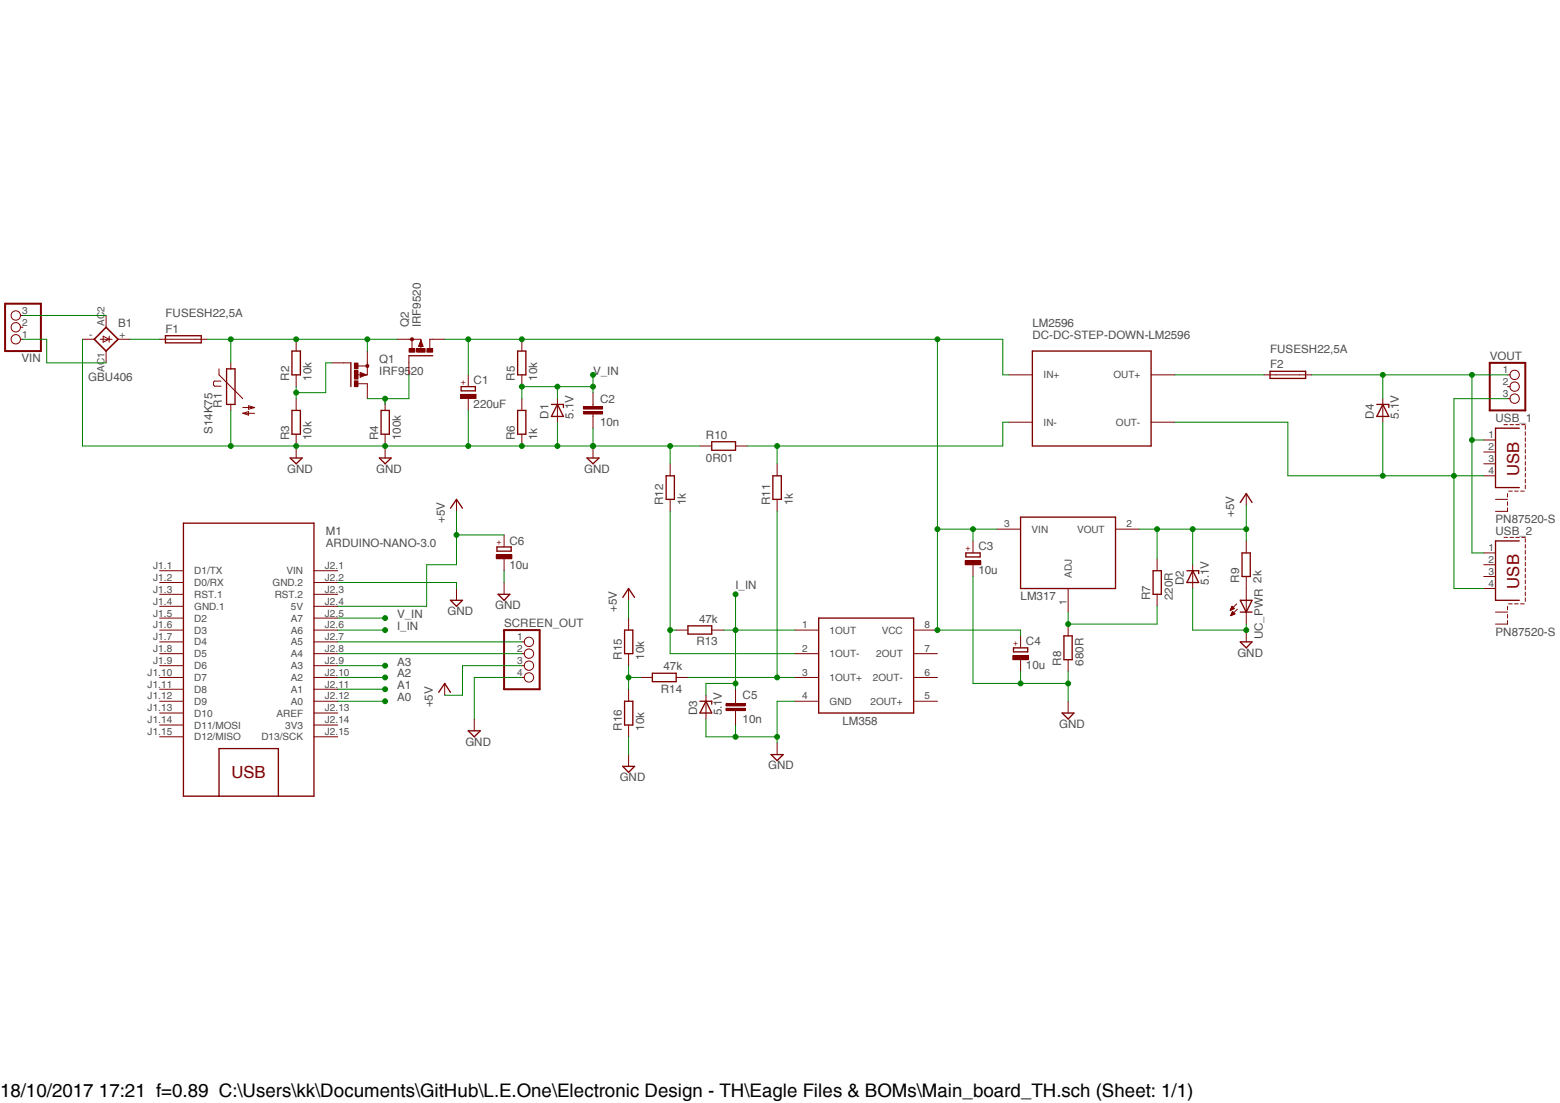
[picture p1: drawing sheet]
<svg xmlns="http://www.w3.org/2000/svg" width="297mm" height="210mm" viewBox="0 0 297 210" stroke-linecap="round" stroke-linejoin="round" font-family="sans-serif">
<path d="M0 53.1l297.1 98.7M297.1 53.1l-297.1 98.7" fill="none" stroke="#fff" stroke-width=".19"/>
<path d="M20.2 62.3l2.3 2.3-2.3 2.2-2.3-2.2z" fill="none" stroke="#800000" stroke-width=".3"/>
<path d="M15.7 64.6h2.2M19.1 64.6h2.2M19.6 64l1.2 .6-1.2 .6zM20.2 60.1v2.2M20.2 66.8v2.3M20.8 64v1.2M22.5 64.6h2.2M111.1 78.4h3.6v.4h-3.6zM111.1 77.5h3.6v.4h-3.6zM112.9 74.8v2.7M112.9 78.8v2.7" fill="none" stroke="#800000" stroke-width=".19"/>
<path d="M111.1 78.6h3.6M111.1 77.7h3.6" fill="none" stroke="#800000" stroke-width=".42"/>
<path d="M87.8 73.6h2.7v.8h-2.7z" fill="none" stroke="#800000" stroke-width=".25"/>
<path d="M87.7 75.1h2.9v.8h-2.9z" fill-rule="evenodd" fill="#800000"/>
<g fill="none" stroke="#800000" stroke-width=".19">
<path d="M3.9 64.6h.5M3.9 62.3h.5M3.9 60.1h.5M41.7 70.2v1.2l4.5 4.5M42.1 72.6h-1.2l-.3 .2v.5l.3 .2h1.2M43.9 69.1v1.1M43.9 77v1.1M46.2 78.7h2.3M46.2 78.7l1.1-.3v.6zM46.2 77.6h2.3M47.3 77.3l1.2 .3-1.2 .3zM73.3 75.9v2.2"/>
<path d="M87.7 75.1h2.9v.8h-2.9zM89.2 71.4v2.2M89.2 75.9v2.2M106.1 75.9v4.5M240.7 71.4h9M287 71.4h.5M287 73.6h.5M287 75.9h.5M56.4 84.9v2.3M73.3 82.7v4.5M86.9 95.1v2.3M237.3 94v2.2"/>
<path d="M96 110.9v2.3M203.4 133.5v2.3"/>
<circle cx="3" cy="62.3" r=".89"/>
<circle cx="3" cy="60.1" r=".89"/>
<circle cx="3" cy="64.6" r=".89"/>
<circle cx="288.4" cy="71.4" r=".89"/>
<circle cx="288.4" cy="73.6" r=".89"/>
<circle cx="288.4" cy="75.9" r=".89"/>
</g>
<path d="M43.1 70.2h1.6v6.8h-1.6zM72.6 78.1h1.5v4.6h-1.5zM105 77h2.3v.6M106.1 77l1.2 2.3h-2.3zM241.8 70.7h6.8v1.4h-6.8zM55.2 87.2h2.3l-1.1 1.1zM72.2 87.2h2.3l-1.2 1.1zM85.8 96.8l1.1-1.7 1.2 1.7M236.1 95.7l1.2-1.7 1.1 1.7M94.6 104.1h2.7v.8h-2.7zM94.8 113.2h2.3l-1.1 1.1zM202.2 135.8h2.3l-1.1 1.1z" fill="none" stroke="#800000" stroke-width=".25"/>
<path d="M1 57.8h6.8v9h-6.8zM283.6 69.1h6.8v9h-6.8z" fill="none" stroke="#800000" stroke-width=".38"/>
<path d="M94.5 105.6h3v.8h-3z" fill-rule="evenodd" fill="#800000"/>
<g fill="none" stroke="#800000" stroke-width=".19">
<path d="M65.4 69.1h1.4M67.9 71.4h.8M68.2 73.1h1.7v.5M68.2 69.7h1.7M68.6 70.9l1.1 .5-1.1 .4zM69.9 69.1v2.3h-.2M99.4 64.6v2.2M99.4 71.4v2.2M99.4 75.9v2.2M263.3 75.9v4.5M99.4 82.7v2.2M133.3 84.9h2.2"/>
<path d="M140 84.9h2.3M94.5 105.6h3v.8h-3zM96 101.9v2.2M96 106.4v2.3M189.8 100.8h4.5M203.4 112.1v4.4M203.4 118.8v2.3M212.4 100.8h4.5M220.3 106.4v2.3M220.3 113.2v2.2M227.1 107.5v4.6M234.2 116.2h.1"/>
<path d="M234.3 116.1h.1M234.3 116.1h.3M234.3 116h.5M234.4 115.9h.5M234.4 117.2h.1M234.4 117.1h.2M234.4 115.8h.5M234.4 117.1h.3M234.4 115.7h.4M234.4 117h.5M234.5 115.6h.2M234.5 116.9h.6"/>
<path d="M234.5 116.8h.6M234.5 115.5h.1M234.5 116.8h.5M234.6 115.4l.4 .5-.8 .3zM234.6 116.7h.3M234.6 116.6h.3M234.6 116.5h.2M234.7 116.5l.4 .4-.8 .3zM234.7 116.5h.1M235.5 115l-1.3 1.2M235.6 116l-1.3 1.2M237.3 103v2.3"/>
<path d="M237.3 109.8v9M237.3 120v2.2M84.7 130.1v2.3M90.3 136.9v2.2M99.4 122.2h.4M99.4 124.5h.4M99.4 126.7h.4M99.4 129h.4M203.4 125.6v2.2M148 141.4v2.3"/>
<circle cx="100.7" cy="124.5" r=".89"/>
<circle cx="100.7" cy="129" r=".89"/>
<circle cx="100.7" cy="122.2" r=".89"/>
<circle cx="100.7" cy="126.7" r=".89"/>
</g>
<path d="M96 120h6.7v11.2h-6.7z" fill="none" stroke="#800000" stroke-width=".38"/>
<g fill="none" stroke="#800000" stroke-width=".25">
<path d="M66.8 69.1v4.5M98.6 66.8h1.5v4.6h-1.5zM98.6 78.1h1.5v4.6h-1.5zM262.1 77h2.3v.6M263.3 77l1.1 2.3h-2.3zM135.5 84.1h4.5v1.6h-4.5zM194.3 98.5h18.1v13.6h-18.1zM219.5 108.7h1.6v4.5h-1.6zM226 108.7h2.2v.5M227.1 108.7l1.1 2.2h-2.2zM236.1 114.3h2.3l-1.1 2.2zM236.1 116.5h2.3"/>
<path d="M236.5 105.3h1.5v4.5h-1.5zM83.5 131.8l1.2-1.7 1.1 1.7M89.2 139.1h2.2l-1.1 1.2zM202.6 121.1h1.5v4.5h-1.5zM236.1 122.2h2.3l-1.1 1.2zM146.8 143.7h2.3l-1.1 1.1z"/>
</g>
<path d="M68.7 71.2l.8 .2-.8 .2v-.2h.2" fill="none" stroke="#800000" stroke-width=".3"/>
<circle cx="69.9" cy="69.7" r=".3" fill="#800000"/>
<circle cx="69.9" cy="69.7" r=".3" fill="none" stroke="#800000" stroke-width=".19"/>
<path d="M67.5 69.1h.7v1.1h-.7z" fill-rule="evenodd" fill="#800000"/>
<path d="M67.5 69.1h.7v1.1h-.7z" fill="none" stroke="#800000" stroke-width=".19"/>
<path d="M67.5 72.5h.7v1.1h-.7z" fill-rule="evenodd" fill="#800000"/>
<path d="M67.5 72.5h.7v1.1h-.7z" fill="none" stroke="#800000" stroke-width=".19"/>
<path d="M67.5 70.6h.7v1.6h-.7z" fill-rule="evenodd" fill="#800000"/>
<path d="M63.2 69.1h2.2M67.5 70.6h.7v1.6h-.7zM69.9 66.8v2.3M69.9 73.6v2.3M77.9 64.6h2.2v.3M77.9 67.7v1.4M78.4 64.6v1.8M80.1 65.8v.8M80.1 64.8l.5 1.2h-.9zM82.4 64.6h-.6v1.8" fill="none" stroke="#800000" stroke-width=".19"/>
<path d="M77.9 67.7h4.5" fill="none" stroke="#800000" stroke-width=".25"/>
<path d="M80.1 65.6v.2h.2l-.2-.8-.2 .8" fill="none" stroke="#800000" stroke-width=".3"/>
<circle cx="78.4" cy="64.6" r=".3" fill="#800000"/>
<circle cx="78.4" cy="64.6" r=".3" fill="none" stroke="#800000" stroke-width=".19"/>
<path d="M77.9 66.4h1.1v.7h-1.1z" fill-rule="evenodd" fill="#800000"/>
<path d="M77.9 66.4h1.1v.7h-1.1z" fill="none" stroke="#800000" stroke-width=".19"/>
<path d="M81.3 66.4h1.1v.7h-1.1z" fill-rule="evenodd" fill="#800000"/>
<path d="M81.3 66.4h1.1v.7h-1.1z" fill="none" stroke="#800000" stroke-width=".19"/>
<path d="M79.3 66.4h1.6v.7h-1.6z" fill-rule="evenodd" fill="#800000"/>
<g fill="none" stroke="#800000" stroke-width=".19">
<path d="M30.4 64.6h9M75.6 64.6h2.3M77.9 69.1v2.3M79.3 66.4h1.6v.7h-1.6zM82.4 64.6h2.3M192.1 71.4h4.5M219.2 71.4h4.5M112.9 84.9v2.3M127.6 88.3v2.3M127.6 95.1v2.3M148 88.3v2.3M148 95.1v2.3"/>
<path d="M192.1 80.4h4.5M219.2 80.4h4.5M30.4 108.7h4.5M30.4 110.9h4.5M30.4 113.2h4.5M30.4 115.4h4.5M30.4 117.7h4.5M30.4 120h4.5M59.8 108.7h4.5M59.8 110.9h4.5M59.8 113.2h4.5M59.8 115.4h4.5"/>
<path d="M59.8 117.7h4.5M59.8 120h4.5M119.7 112.1v2.2M119.7 117.7v2.3M128.7 120h2.3M135.5 120h2.3M151.3 120h4.6M173.9 120h4.6M30.4 122.2h4.5M30.4 124.5h4.5M30.4 126.7h4.5M30.4 129h4.5"/>
<path d="M30.4 131.2h4.5M30.4 133.5h4.5M30.4 135.8h4.5M30.4 138h4.5M59.8 122.2h4.5M59.8 124.5h4.5M59.8 126.7h4.5M59.8 129h4.5M59.8 131.2h4.5M59.8 133.5h4.5M59.8 135.8h4.5M59.8 138h4.5"/>
<path d="M119.7 124.5v2.2M119.7 131.2v2.3M119.7 138v2.3M122 129h2.2M128.7 129h2.3M151.3 124.5h4.6M151.3 129h4.6M151.3 133.5h4.6M173.9 124.5h4.6M173.9 129h4.6M173.9 133.5h4.6M30.4 140.3h4.5"/>
<path d="M59.8 140.3h4.5M119.7 143.7v2.2"/>
</g>
<g fill="none" stroke="#800000" stroke-width=".25">
<path d="M31.5 63.9h6.8v1.4h-6.8zM196.6 66.8h22.6v18.1h-22.6zM34.9 99.6h24.9v52h-24.9zM111.8 87.2h2.2l-1.1 1.1zM126.8 90.6h1.6v4.5h-1.6zM147.2 90.6h1.6v4.5h-1.6zM118.6 113.7l1.1-1.6 1.1 1.6M118.9 120h1.6v4.5h-1.6zM131 119.2h4.5v1.5h-4.5zM155.9 117.7h18v18.1h-18zM118.9 133.5h1.6v4.5h-1.6zM124.2 128.2h4.5v1.6h-4.5z"/>
<path d="M193 123.4h2.7v.7h-2.7zM41.7 151.6v-9.1h11.3v9.1M118.6 145.9h2.2l-1.1 1.2z"/>
</g>
<path d="M192.8 124.8h3v.8h-3z" fill-rule="evenodd" fill="#800000"/>
<path d="M86.9 112.1v2.2M192.8 124.8h3v.8h-3zM194.3 121.1v2.3M194.3 125.6v2.2" fill="none" stroke="#800000" stroke-width=".19"/>
<path d="M85.8 114.3h2.3l-1.2 1.1zM183.9 105.3h2.7v.7h-2.7z" fill="none" stroke="#800000" stroke-width=".25"/>
<path d="M183.8 106.8h2.9v.7h-2.9z" fill-rule="evenodd" fill="#800000"/>
<g fill="none" stroke="#800000" stroke-width=".19">
<path d="M56.4 64.6v2.2M56.4 71.4v2.2M56.4 75.9v2.2M56.4 82.7v2.2M282.5 83.8h2.2M282.5 86.1h2.2M282.5 88.3h2.2M282.5 90.6h2.2M284.7 95.1h2.3M286.3 80.9h.7M287 94v.7M287 95.5v.7"/>
<path d="M287 96.7v.7h-2.3M287.2 93.5h.7M287.5 80.9h.7M288.4 93.5h.7M288.6 80.9h.7M289.5 93.5h.7M289.7 80.9h.7M290.4 81.1v.6M290.4 82.2v.7M290.4 83.4v.6M290.4 84.5v.6M290.4 85.6v.7"/>
<path d="M290.4 86.7v.7M290.4 87.9v.7M290.4 89v.7M290.4 90.1v.7M290.4 91.3v.6M290.4 92.4v.6M183.8 106.8h2.9v.7h-2.9zM185.3 103v2.3M185.3 107.5v2.3M282.5 105.3h2.2M282.5 107.5h2.2M282.5 109.8h2.2"/>
<path d="M282.5 112.1h2.2M284.7 116.5h2.3M286.3 102.3h.7M287 115.4v.7M287 117v.7M287 118.2v.6h-2.3M287.2 115h.7M287.5 102.3h.7M288.4 115h.7M288.6 102.3h.7M289.5 115h.7M289.7 102.3h.7"/>
<path d="M290.4 102.6v.7M290.4 103.7v.7M290.4 104.8v.7M290.4 106v.6M290.4 107.1v.6M290.4 108.2v.7M290.4 109.3v.7M290.4 110.4v.7M290.4 111.6v.7M290.4 112.7v.7M290.4 113.8v.7M134.4 132.4v4.5"/>
<path d="M138.2 134.9h3.7v.4h-3.7zM138.2 134h3.7v.4h-3.7zM140 131.2v2.7M140 135.3v2.7"/>
</g>
<path d="M55.6 66.8h1.6v4.6h-1.6zM55.6 78.1h1.6v4.6h-1.6zM289.3 81.5h-4.6v11.3h4.6M289.3 103h-4.6v11.3h4.6M133.3 133.5h2.2v.6M134.4 133.5l1.1 2.3h-2.2z" fill="none" stroke="#800000" stroke-width=".25"/>
<path d="M138.2 135.1h3.7M138.2 134.2h3.7" fill="none" stroke="#800000" stroke-width=".42"/>
<circle cx="73.3" cy="84.9" r=".46" fill="#008000"/>
<g fill="none" stroke="#008000" stroke-width=".19">
<path d="M56.4 84.9h16.9"/>
<circle cx="73.3" cy="84.9" r=".46"/>
</g>
<circle cx="56.4" cy="84.9" r=".46" fill="#008000"/>
<g fill="none" stroke="#008000" stroke-width=".19">
<path d="M15.7 64.6v20.3h40.7M106.1 80.4v4.5h6.8v-3.4"/>
<circle cx="56.4" cy="84.9" r=".46"/>
</g>
<circle cx="106.1" cy="84.9" r=".46" fill="#008000"/>
<circle cx="106.1" cy="84.9" r=".46" fill="none" stroke="#008000" stroke-width=".19"/>
<circle cx="112.9" cy="84.9" r=".46" fill="#008000"/>
<g fill="none" stroke="#008000" stroke-width=".19">
<path d="M89.2 78.1v6.8M73.3 84.9h32.8"/>
<circle cx="112.9" cy="84.9" r=".46"/>
</g>
<circle cx="89.2" cy="84.9" r=".46" fill="#008000"/>
<circle cx="89.2" cy="84.9" r=".46" fill="none" stroke="#008000" stroke-width=".19"/>
<circle cx="99.4" cy="84.9" r=".46" fill="#008000"/>
<circle cx="99.4" cy="84.9" r=".46" fill="none" stroke="#008000" stroke-width=".19"/>
<circle cx="112.9" cy="84.9" r=".46" fill="#008000"/>
<g fill="none" stroke="#008000" stroke-width=".19">
<path d="M112.9 84.9h20.4M127.6 84.9v3.4"/>
<circle cx="112.9" cy="84.9" r=".46"/>
</g>
<circle cx="127.6" cy="84.9" r=".46" fill="#008000"/>
<g fill="none" stroke="#008000" stroke-width=".19">
<path d="M43.9 78.1v6.8"/>
<circle cx="127.6" cy="84.9" r=".46"/>
</g>
<circle cx="43.9" cy="84.9" r=".46" fill="#008000"/>
<g fill="none" stroke="#008000" stroke-width=".19">
<path d="M194.3 127.8v2.3h9.1M203.4 127.8v5.7"/>
<circle cx="43.9" cy="84.9" r=".46"/>
</g>
<circle cx="203.4" cy="130.1" r=".46" fill="#008000"/>
<g fill="none" stroke="#008000" stroke-width=".19">
<path d="M185.3 109.8v20.3h9"/>
<circle cx="203.4" cy="130.1" r=".46"/>
</g>
<circle cx="194.3" cy="130.1" r=".46" fill="#008000"/>
<g fill="none" stroke="#008000" stroke-width=".19">
<path d="M227.1 112.1v7.9h10.2M99.4 129h-9.1v7.9"/>
<circle cx="194.3" cy="130.1" r=".46"/>
</g>
<circle cx="237.3" cy="120" r=".46" fill="#008000"/>
<g fill="none" stroke="#008000" stroke-width=".19">
<path d="M96 108.7v2.2M237.3 118.8v1.2M140 138v2.3h8M151.3 133.5h-3.3v7.9"/>
<circle cx="237.3" cy="120" r=".46"/>
</g>
<circle cx="148" cy="140.3" r=".46" fill="#008000"/>
<g fill="none" stroke="#008000" stroke-width=".19">
<path d="M134.4 136.9v3.4h5.6"/>
<circle cx="148" cy="140.3" r=".46"/>
</g>
<circle cx="140" cy="140.3" r=".46" fill="#008000"/>
<g fill="none" stroke="#008000" stroke-width=".19">
<path d="M84.7 64.6h4.5v6.8M64.3 110.9h22.6v1.2M119.7 140.3v3.4"/>
<circle cx="140" cy="140.3" r=".46"/>
</g>
<circle cx="89.2" cy="64.6" r=".46" fill="#008000"/>
<g fill="none" stroke="#008000" stroke-width=".19">
<path d="M99.4 64.6h91.5v6.8h1.2M178.5 64.6v36.2h11.3"/>
<circle cx="89.2" cy="64.6" r=".46"/>
</g>
<circle cx="178.5" cy="64.6" r=".46" fill="#008000"/>
<g fill="none" stroke="#008000" stroke-width=".19">
<path d="M89.2 64.6h10.2"/>
<circle cx="178.5" cy="64.6" r=".46"/>
</g>
<circle cx="99.4" cy="64.6" r=".46" fill="#008000"/>
<g fill="none" stroke="#008000" stroke-width=".19">
<path d="M178.5 100.8v19.2"/>
<circle cx="99.4" cy="64.6" r=".46"/>
</g>
<circle cx="178.5" cy="100.8" r=".46" fill="#008000"/>
<g fill="none" stroke="#008000" stroke-width=".19">
<path d="M178.5 120h15.8v1.1"/>
<circle cx="178.5" cy="100.8" r=".46"/>
</g>
<circle cx="178.5" cy="120" r=".46" fill="#008000"/>
<g fill="none" stroke="#008000" stroke-width=".19">
<path d="M185.3 100.8v2.2"/>
<circle cx="178.5" cy="120" r=".46"/>
</g>
<circle cx="185.3" cy="100.8" r=".46" fill="#008000"/>
<g fill="none" stroke="#008000" stroke-width=".19">
<path d="M43.9 64.6h31.7M69.9 64.6v2.2"/>
<circle cx="185.3" cy="100.8" r=".46"/>
</g>
<circle cx="69.9" cy="64.6" r=".46" fill="#008000"/>
<g fill="none" stroke="#008000" stroke-width=".19">
<path d="M39.4 64.6h4.5v4.5"/>
<circle cx="69.9" cy="64.6" r=".46"/>
</g>
<circle cx="43.9" cy="64.6" r=".46" fill="#008000"/>
<circle cx="43.9" cy="64.6" r=".46" fill="none" stroke="#008000" stroke-width=".19"/>
<circle cx="56.4" cy="64.6" r=".46" fill="#008000"/>
<g fill="none" stroke="#008000" stroke-width=".19">
<path d="M73.3 75.9v1.1M77.9 71.4v4.5h-8"/>
<circle cx="56.4" cy="64.6" r=".46"/>
</g>
<circle cx="73.3" cy="75.9" r=".46" fill="#008000"/>
<g fill="none" stroke="#008000" stroke-width=".19">
<path d="M86.9 97.4v10.1h-5.7v7.9M86.9 101.9h9.1"/>
<circle cx="73.3" cy="75.9" r=".46"/>
</g>
<circle cx="86.9" cy="101.9" r=".46" fill="#008000"/>
<g fill="none" stroke="#008000" stroke-width=".19">
<path d="M237.3 96.2v4.6h-20.4M64.3 115.4h16.9"/>
<circle cx="86.9" cy="101.9" r=".46"/>
</g>
<circle cx="220.3" cy="100.8" r=".46" fill="#008000"/>
<g fill="none" stroke="#008000" stroke-width=".19">
<path d="M220.3 100.8v5.6"/>
<circle cx="220.3" cy="100.8" r=".46"/>
</g>
<circle cx="237.3" cy="100.8" r=".46" fill="#008000"/>
<circle cx="237.3" cy="100.8" r=".46" fill="none" stroke="#008000" stroke-width=".19"/>
<circle cx="227.1" cy="100.8" r=".46" fill="#008000"/>
<g fill="none" stroke="#008000" stroke-width=".19">
<path d="M119.7 114.3v3.4M220.3 115.4v3.4h-16.9v-2.3M227.1 100.8v6.7M237.3 100.8v2.2M99.4 126.7h-11.3v5.7h-3.4"/>
<circle cx="227.1" cy="100.8" r=".46"/>
</g>
<circle cx="203.4" cy="118.8" r=".46" fill="#008000"/>
<g fill="none" stroke="#008000" stroke-width=".19">
<path d="M249.7 71.4h30.5M263.3 71.4v4.5"/>
<circle cx="203.4" cy="118.8" r=".46"/>
</g>
<circle cx="263.3" cy="71.4" r=".46" fill="#008000"/>
<g fill="none" stroke="#008000" stroke-width=".19">
<path d="M287 71.4h-6.8v33.9h2.3M280.2 83.8h2.3"/>
<circle cx="263.3" cy="71.4" r=".46"/>
</g>
<circle cx="280.2" cy="83.8" r=".46" fill="#008000"/>
<circle cx="280.2" cy="83.8" r=".46" fill="none" stroke="#008000" stroke-width=".19"/>
<circle cx="280.2" cy="71.4" r=".46" fill="#008000"/>
<g fill="none" stroke="#008000" stroke-width=".19">
<path d="M223.7 71.4h17M64.3 129h9"/>
<circle cx="280.2" cy="71.4" r=".46"/>
</g>
<circle cx="73.3" cy="129" r=".46" fill="#008000"/>
<g fill="none" stroke="#008000" stroke-width=".19">
<path d="M64.3 126.7h9"/>
<circle cx="73.3" cy="129" r=".46"/>
</g>
<circle cx="73.3" cy="126.7" r=".46" fill="#008000"/>
<g fill="none" stroke="#008000" stroke-width=".19">
<path d="M148 84.9v3.4M192.1 80.4h-1.2v4.5h-48.6"/>
<circle cx="73.3" cy="126.7" r=".46"/>
</g>
<circle cx="148" cy="84.9" r=".46" fill="#008000"/>
<g fill="none" stroke="#008000" stroke-width=".19">
<path d="M148 97.4v31.6M131 129h20.3"/>
<circle cx="148" cy="84.9" r=".46"/>
</g>
<circle cx="148" cy="129" r=".46" fill="#008000"/>
<g fill="none" stroke="#008000" stroke-width=".19">
<path d="M127.6 97.4v27.1h23.7M127.6 120h1.1"/>
<circle cx="148" cy="129" r=".46"/>
</g>
<circle cx="127.6" cy="120" r=".46" fill="#008000"/>
<g fill="none" stroke="#008000" stroke-width=".19">
<path d="M119.7 126.7v4.5M119.7 129h2.3"/>
<circle cx="127.6" cy="120" r=".46"/>
</g>
<circle cx="119.7" cy="129" r=".46" fill="#008000"/>
<g fill="none" stroke="#008000" stroke-width=".19">
<path d="M4.4 64.6h4.5v4.5h11.3M4.4 60.1h15.8M24.7 64.6h5.7M287 75.9h-10.2v14.7h-13.5v-10.2"/>
<circle cx="119.7" cy="129" r=".46"/>
</g>
<circle cx="263.3" cy="90.6" r=".46" fill="#008000"/>
<g fill="none" stroke="#008000" stroke-width=".19">
<path d="M223.7 80.4h21.5v10.2h18.1M282.5 90.6h-5.7v21.5h5.7"/>
<circle cx="263.3" cy="90.6" r=".46"/>
</g>
<circle cx="276.8" cy="90.6" r=".46" fill="#008000"/>
<g fill="none" stroke="#008000" stroke-width=".19">
<path d="M112.9 73.6v1.2M64.3 122.2h35.1M64.3 124.5h35.1"/>
<circle cx="276.8" cy="90.6" r=".46"/>
</g>
<circle cx="112.9" cy="71.4" r=".46" fill="#008000"/>
<g fill="none" stroke="#008000" stroke-width=".19">
<path d="M112.9 71.4v2.2h-6.8v2.3"/>
<circle cx="112.9" cy="71.4" r=".46"/>
</g>
<circle cx="112.9" cy="73.6" r=".46" fill="#008000"/>
<g fill="none" stroke="#008000" stroke-width=".19">
<path d="M106.1 73.6h-6.7v2.3"/>
<circle cx="112.9" cy="73.6" r=".46"/>
</g>
<circle cx="99.4" cy="73.6" r=".46" fill="#008000"/>
<circle cx="99.4" cy="73.6" r=".46" fill="none" stroke="#008000" stroke-width=".19"/>
<circle cx="106.1" cy="73.6" r=".46" fill="#008000"/>
<g fill="none" stroke="#008000" stroke-width=".19">
<path d="M64.3 117.7h9"/>
<circle cx="106.1" cy="73.6" r=".46"/>
</g>
<circle cx="73.3" cy="117.7" r=".46" fill="#008000"/>
<g fill="none" stroke="#008000" stroke-width=".19">
<path d="M137.8 120h13.5M140 113.2v6.8"/>
<circle cx="73.3" cy="117.7" r=".46"/>
</g>
<circle cx="140" cy="113.2" r=".46" fill="#008000"/>
<circle cx="140" cy="113.2" r=".46" fill="none" stroke="#008000" stroke-width=".19"/>
<circle cx="140" cy="120" r=".46" fill="#008000"/>
<g fill="none" stroke="#008000" stroke-width=".19">
<path d="M140 120v11.2M140 130.1h-5.6v2.3"/>
<circle cx="140" cy="120" r=".46"/>
</g>
<circle cx="140" cy="130.1" r=".46" fill="#008000"/>
<g fill="none" stroke="#008000" stroke-width=".19">
<path d="M64.3 120h9"/>
<circle cx="140" cy="130.1" r=".46"/>
</g>
<circle cx="73.3" cy="120" r=".46" fill="#008000"/>
<circle cx="73.3" cy="120" r=".46" fill="none" stroke="#008000" stroke-width=".19"/>
<circle cx="73.3" cy="131.2" r=".46" fill="#008000"/>
<g fill="none" stroke="#008000" stroke-width=".19">
<path d="M64.3 131.2h9"/>
<circle cx="73.3" cy="131.2" r=".46"/>
</g>
<circle cx="73.3" cy="133.5" r=".46" fill="#008000"/>
<g fill="none" stroke="#008000" stroke-width=".19">
<path d="M56.4 73.6v2.3M63.2 69.1h-1.2v5.7h-5.6M64.3 133.5h9"/>
<circle cx="73.3" cy="133.5" r=".46"/>
</g>
<circle cx="56.4" cy="74.8" r=".46" fill="#008000"/>
<circle cx="56.4" cy="74.8" r=".46" fill="none" stroke="#008000" stroke-width=".19"/>
<text font-size="3.6" x="0" y="208.9">18/10/2017 17:21 f=0.89 C:\Users\kk\Documents\GitHub\L.E.One\Electronic Design - TH\Eagle Files &amp; BOMs\Main_board_TH.sch (Sheet: 1/1)</text>
<g font-size="3.2" fill="#800000">
<text x="289.3" y="90.6" transform="rotate(-90 289.3 90.6)">USB</text>
<text x="289.3" y="112.1" transform="rotate(-90 289.3 112.1)">USB</text>
<text x="44.1" y="148.2">USB</text>
</g>
<g font-size="2.2" fill="#505050">
<text x="22.5" y="62.3">B1</text>
<text x="31.5" y="60.4">FUSESH22,5A</text>
<text x="31.5" y="63.3">F1</text>
<text x="77.9" y="62.3" transform="rotate(-90 77.9 62.3)">Q2</text>
<text x="80.1" y="62.3" transform="rotate(-90 80.1 62.3)">IRF9520</text>
<text x="196.6" y="64.6">DC-DC-STEP-DOWN-LM2596</text>
<text x="196.6" y="62.3">LM2596</text>
<text x="4.1" y="69">VIN</text>
<text x="72.2" y="71.4">IRF9520</text>
<text x="72.2" y="69.1">Q1</text>
<text x="112.9" y="71.4">V_IN</text>
<text x="241.8" y="67.2">FUSESH22,5A</text>
<text x="241.8" y="70.1">F2</text>
<text x="283.6" y="68.5">VOUT</text>
<text x="16.8" y="72.5">GBU406</text>
<text x="42.2" y="77.6" transform="rotate(-90 42.2 77.6)">R1</text>
<text x="55" y="72.5" transform="rotate(-90 55 72.5)">R2</text>
<text x="59.3" y="72.5" transform="rotate(-90 59.3 72.5)">10k</text>
<text x="90.2" y="77.7">220uF</text>
<text x="90.2" y="73.2">C1</text>
<text x="98" y="72.5" transform="rotate(-90 98 72.5)">R5</text>
<text x="102.3" y="72.5" transform="rotate(-90 102.3 72.5)">10k</text>
<text x="114.3" y="76.7">C2</text>
<text x="40.4" y="82.6" transform="rotate(-90 40.4 82.6)">S14K75</text>
<text x="55" y="83.8" transform="rotate(-90 55 83.8)">R3</text>
<text x="59.3" y="83.8" transform="rotate(-90 59.3 83.8)">10k</text>
<text x="72" y="83.8" transform="rotate(-90 72 83.8)">R4</text>
<text x="76.3" y="83.8" transform="rotate(-90 76.3 83.8)">100k</text>
<text x="98" y="83.8" transform="rotate(-90 98 83.8)">R6</text>
<text x="102.3" y="83.8" transform="rotate(-90 102.3 83.8)">1k</text>
<text x="104.4" y="79.7" transform="rotate(-90 104.4 79.7)">D1</text>
<text x="109.2" y="79.7" transform="rotate(-90 109.2 79.7)">5.1V</text>
<text x="114.3" y="81.2">10n</text>
<text x="134.4" y="83.6">R10</text>
<text x="261.6" y="79.7" transform="rotate(-90 261.6 79.7)">D4</text>
<text x="266.3" y="79.7" transform="rotate(-90 266.3 79.7)">5.1V</text>
<text x="284.7" y="80.4">USB_1</text>
<text x="134.4" y="87.9">0R01</text>
<text x="54.7" y="90">GND</text>
<text x="71.6" y="90">GND</text>
<text x="111.2" y="90">GND</text>
<text x="62" y="101.9">M1</text>
<text x="84.7" y="99.6" transform="rotate(-90 84.7 99.6)">+5V</text>
<text x="126.3" y="96.2" transform="rotate(-90 126.3 96.2)">R12</text>
<text x="130.6" y="96.2" transform="rotate(-90 130.6 96.2)">1k</text>
<text x="146.6" y="96.2" transform="rotate(-90 146.6 96.2)">R11</text>
<text x="150.9" y="96.2" transform="rotate(-90 150.9 96.2)">1k</text>
<text x="235" y="98.5" transform="rotate(-90 235 98.5)">+5V</text>
<text x="284.7" y="99.6">PN87520-S</text>
<text x="284.7" y="101.9">USB_2</text>
<text x="62" y="104.1">ARDUINO-NANO-3.0</text>
<text x="97" y="103.7">C6</text>
<text x="186.3" y="104.8">C3</text>
<text x="97" y="108.2">10u</text>
<text x="140" y="112.1">I_IN</text>
<text x="186.3" y="109.3">10u</text>
<text x="225.4" y="111.4" transform="rotate(-90 225.4 111.4)">D2</text>
<text x="230.2" y="111.4" transform="rotate(-90 230.2 111.4)">5.1V</text>
<text x="235.9" y="110.9" transform="rotate(-90 235.9 110.9)">R9</text>
<text x="75.6" y="117.7">V_IN</text>
<text x="75.6" y="120">I_IN</text>
<text x="85.2" y="117.1">GND</text>
<text x="94.3" y="116">GND</text>
<text x="96" y="119.4">SCREEN_OUT</text>
<text x="117.4" y="116.5" transform="rotate(-90 117.4 116.5)">+5V</text>
<text x="133.1" y="118.6">47k</text>
<text x="194.3" y="114.3">LM317</text>
<text x="219" y="114.3" transform="rotate(-90 219 114.3)">R7</text>
<text x="223.3" y="114.3" transform="rotate(-90 223.3 114.3)">220R</text>
<text x="118.4" y="125.6" transform="rotate(-90 118.4 125.6)">R15</text>
<text x="122.6" y="125.6" transform="rotate(-90 122.6 125.6)">10k</text>
<text x="132.6" y="122.9">R13</text>
<text x="195.3" y="122.9">C4</text>
<text x="235.6" y="125.1">GND</text>
<text x="240.5" y="121.8" transform="rotate(-90 240.5 121.8)">UC_PWR 2k</text>
<text x="284.7" y="121.1">PN87520-S</text>
<text x="75.6" y="129">A2</text>
<text x="75.6" y="126.7">A3</text>
<text x="75.6" y="131.2">A1</text>
<text x="125.8" y="131.9">R14</text>
<text x="126.3" y="127.6">47k</text>
<text x="195.3" y="127.4">10u</text>
<text x="202" y="126.7" transform="rotate(-90 202 126.7)">R8</text>
<text x="206.3" y="126.7" transform="rotate(-90 206.3 126.7)">680R</text>
<text x="75.6" y="133.5">A0</text>
<text x="82.4" y="134.7" transform="rotate(-90 82.4 134.7)">+5V</text>
<text x="132.7" y="136.2" transform="rotate(-90 132.7 136.2)">D3</text>
<text x="137.5" y="136.2" transform="rotate(-90 137.5 136.2)">5.1V</text>
<text x="141.4" y="137.7">10n</text>
<text x="141.4" y="133.2">C5</text>
<text x="88.6" y="142">GND</text>
<text x="118.4" y="139.2" transform="rotate(-90 118.4 139.2)">R16</text>
<text x="122.6" y="139.2" transform="rotate(-90 122.6 139.2)">10k</text>
<text x="160.4" y="138">LM358</text>
<text x="201.7" y="138.6">GND</text>
<text x="118" y="148.8">GND</text>
<text x="146.3" y="146.5">GND</text>
</g>
<g font-size="1.9" fill="#505050">
<text x="4.2" y="59.8">3</text>
<text x="4.2" y="64.3">1</text>
<text x="4.2" y="62">2</text>
<text x="17" y="64.3">-</text>
<text x="19.9" y="62" transform="rotate(-90 19.9 62)">AC2</text>
<text x="22.8" y="64.3">+</text>
<text x="19.9" y="70.9" transform="rotate(-90 19.9 70.9)">AC1</text>
<text x="286.1" y="71">1</text>
<text x="198.7" y="72.1">IN+</text>
<text x="212" y="72.1">OUT+</text>
<text x="286.1" y="73.3">2</text>
<text x="286.1" y="75.6">3</text>
<text x="198.7" y="81.1">IN-</text>
<text x="212.5" y="81.1">OUT-</text>
<text x="283.4" y="83.5">1</text>
<text x="283.4" y="85.7">2</text>
<text x="283.4" y="88">3</text>
<text x="283.4" y="90.3">4</text>
<text x="191.2" y="100.4">3</text>
<text x="196.4" y="101.4">VIN</text>
<text x="205.1" y="101.4">VOUT</text>
<text x="214.5" y="100.4">2</text>
<text x="283.4" y="104.9">1</text>
<text x="283.4" y="107.2">2</text>
<text x="29.2" y="108.3">J1.1</text>
<text x="29.2" y="110.6">J1.2</text>
<text x="29.2" y="112.9">J1.3</text>
<text x="37" y="109.3">D1/TX</text>
<text x="37" y="111.6">D0/RX</text>
<text x="37" y="113.8">RST.1</text>
<text x="51.9" y="111.6">GND.2</text>
<text x="52.3" y="113.8">RST.2</text>
<text x="54.5" y="109.3">VIN</text>
<text x="61.8" y="108.3">J2.1</text>
<text x="61.8" y="110.6">J2.2</text>
<text x="61.8" y="112.9">J2.3</text>
<text x="204.1" y="110" transform="rotate(-90 204.1 110)">ADJ</text>
<text x="283.4" y="109.5">3</text>
<text x="283.4" y="111.7">4</text>
<text x="29.2" y="115.1">J1.4</text>
<text x="29.2" y="117.4">J1.5</text>
<text x="29.2" y="119.6">J1.6</text>
<text x="37" y="116.1">GND.1</text>
<text x="37" y="118.4">D2</text>
<text x="55.4" y="116.1">5V</text>
<text x="55.4" y="118.4">A7</text>
<text x="61.8" y="115.1">J2.4</text>
<text x="61.8" y="117.4">J2.5</text>
<text x="61.8" y="119.6">J2.6</text>
<text x="152.7" y="119.6">1</text>
<text x="176" y="119.6">8</text>
<text x="203" y="115.2" transform="rotate(-90 203 115.2)">1</text>
<text x="29.2" y="121.9">J1.7</text>
<text x="29.2" y="124.2">J1.8</text>
<text x="37" y="120.6">D3</text>
<text x="37" y="122.9">D4</text>
<text x="37" y="125.1">D5</text>
<text x="55.4" y="120.6">A6</text>
<text x="55.4" y="122.9">A5</text>
<text x="55.4" y="125.1">A4</text>
<text x="61.8" y="121.9">J2.7</text>
<text x="61.8" y="124.2">J2.8</text>
<text x="98.5" y="121.9">1</text>
<text x="98.5" y="124.2">2</text>
<text x="152.7" y="124.2">2</text>
<text x="157.9" y="120.6">1OUT</text>
<text x="157.9" y="125.1">1OUT-</text>
<text x="166.8" y="125.1">2OUT</text>
<text x="167.9" y="120.6">VCC</text>
<text x="176" y="124.2">7</text>
<text x="28.1" y="128.7">J1.10</text>
<text x="28.1" y="130.9">J1.11</text>
<text x="29.2" y="126.4">J1.9</text>
<text x="37" y="127.4">D6</text>
<text x="37" y="129.7">D7</text>
<text x="37" y="131.9">D8</text>
<text x="55.4" y="127.4">A3</text>
<text x="55.4" y="129.7">A2</text>
<text x="55.4" y="131.9">A1</text>
<text x="61.8" y="126.4">J2.9</text>
<text x="61.8" y="128.7">J2.10</text>
<text x="61.8" y="130.9">J2.11</text>
<text x="98.5" y="126.4">3</text>
<text x="98.5" y="128.7">4</text>
<text x="152.7" y="128.7">3</text>
<text x="157.9" y="129.7">1OUT+</text>
<text x="166.2" y="129.7">2OUT-</text>
<text x="176" y="128.7">6</text>
<text x="28.1" y="133.2">J1.12</text>
<text x="28.1" y="135.5">J1.13</text>
<text x="28.1" y="137.7">J1.14</text>
<text x="37" y="134.2">D9</text>
<text x="37" y="136.4">D10</text>
<text x="52.7" y="136.4">AREF</text>
<text x="55.4" y="134.2">A0</text>
<text x="61.8" y="133.2">J2.12</text>
<text x="61.8" y="135.5">J2.13</text>
<text x="61.8" y="137.7">J2.14</text>
<text x="152.7" y="133.2">4</text>
<text x="157.9" y="134.2">GND</text>
<text x="165.7" y="134.2">2OUT+</text>
<text x="176" y="133.2">5</text>
<text x="28.1" y="140">J1.15</text>
<text x="37" y="138.7">D11/MOSI</text>
<text x="37" y="141">D12/MISO</text>
<text x="49.8" y="141">D13/SCK</text>
<text x="54.3" y="138.7">3V3</text>
<text x="61.8" y="140">J2.15</text>
</g>
<g font-size="1.6" fill="#800000">
<text x="88.6" y="73.3" transform="rotate(-90 88.6 73.3)">+</text>
<text x="95.4" y="103.8" transform="rotate(-90 95.4 103.8)">+</text>
<text x="184.7" y="104.9" transform="rotate(-90 184.7 104.9)">+</text>
<text x="193.8" y="123" transform="rotate(-90 193.8 123)">+</text>
</g>
</svg>
